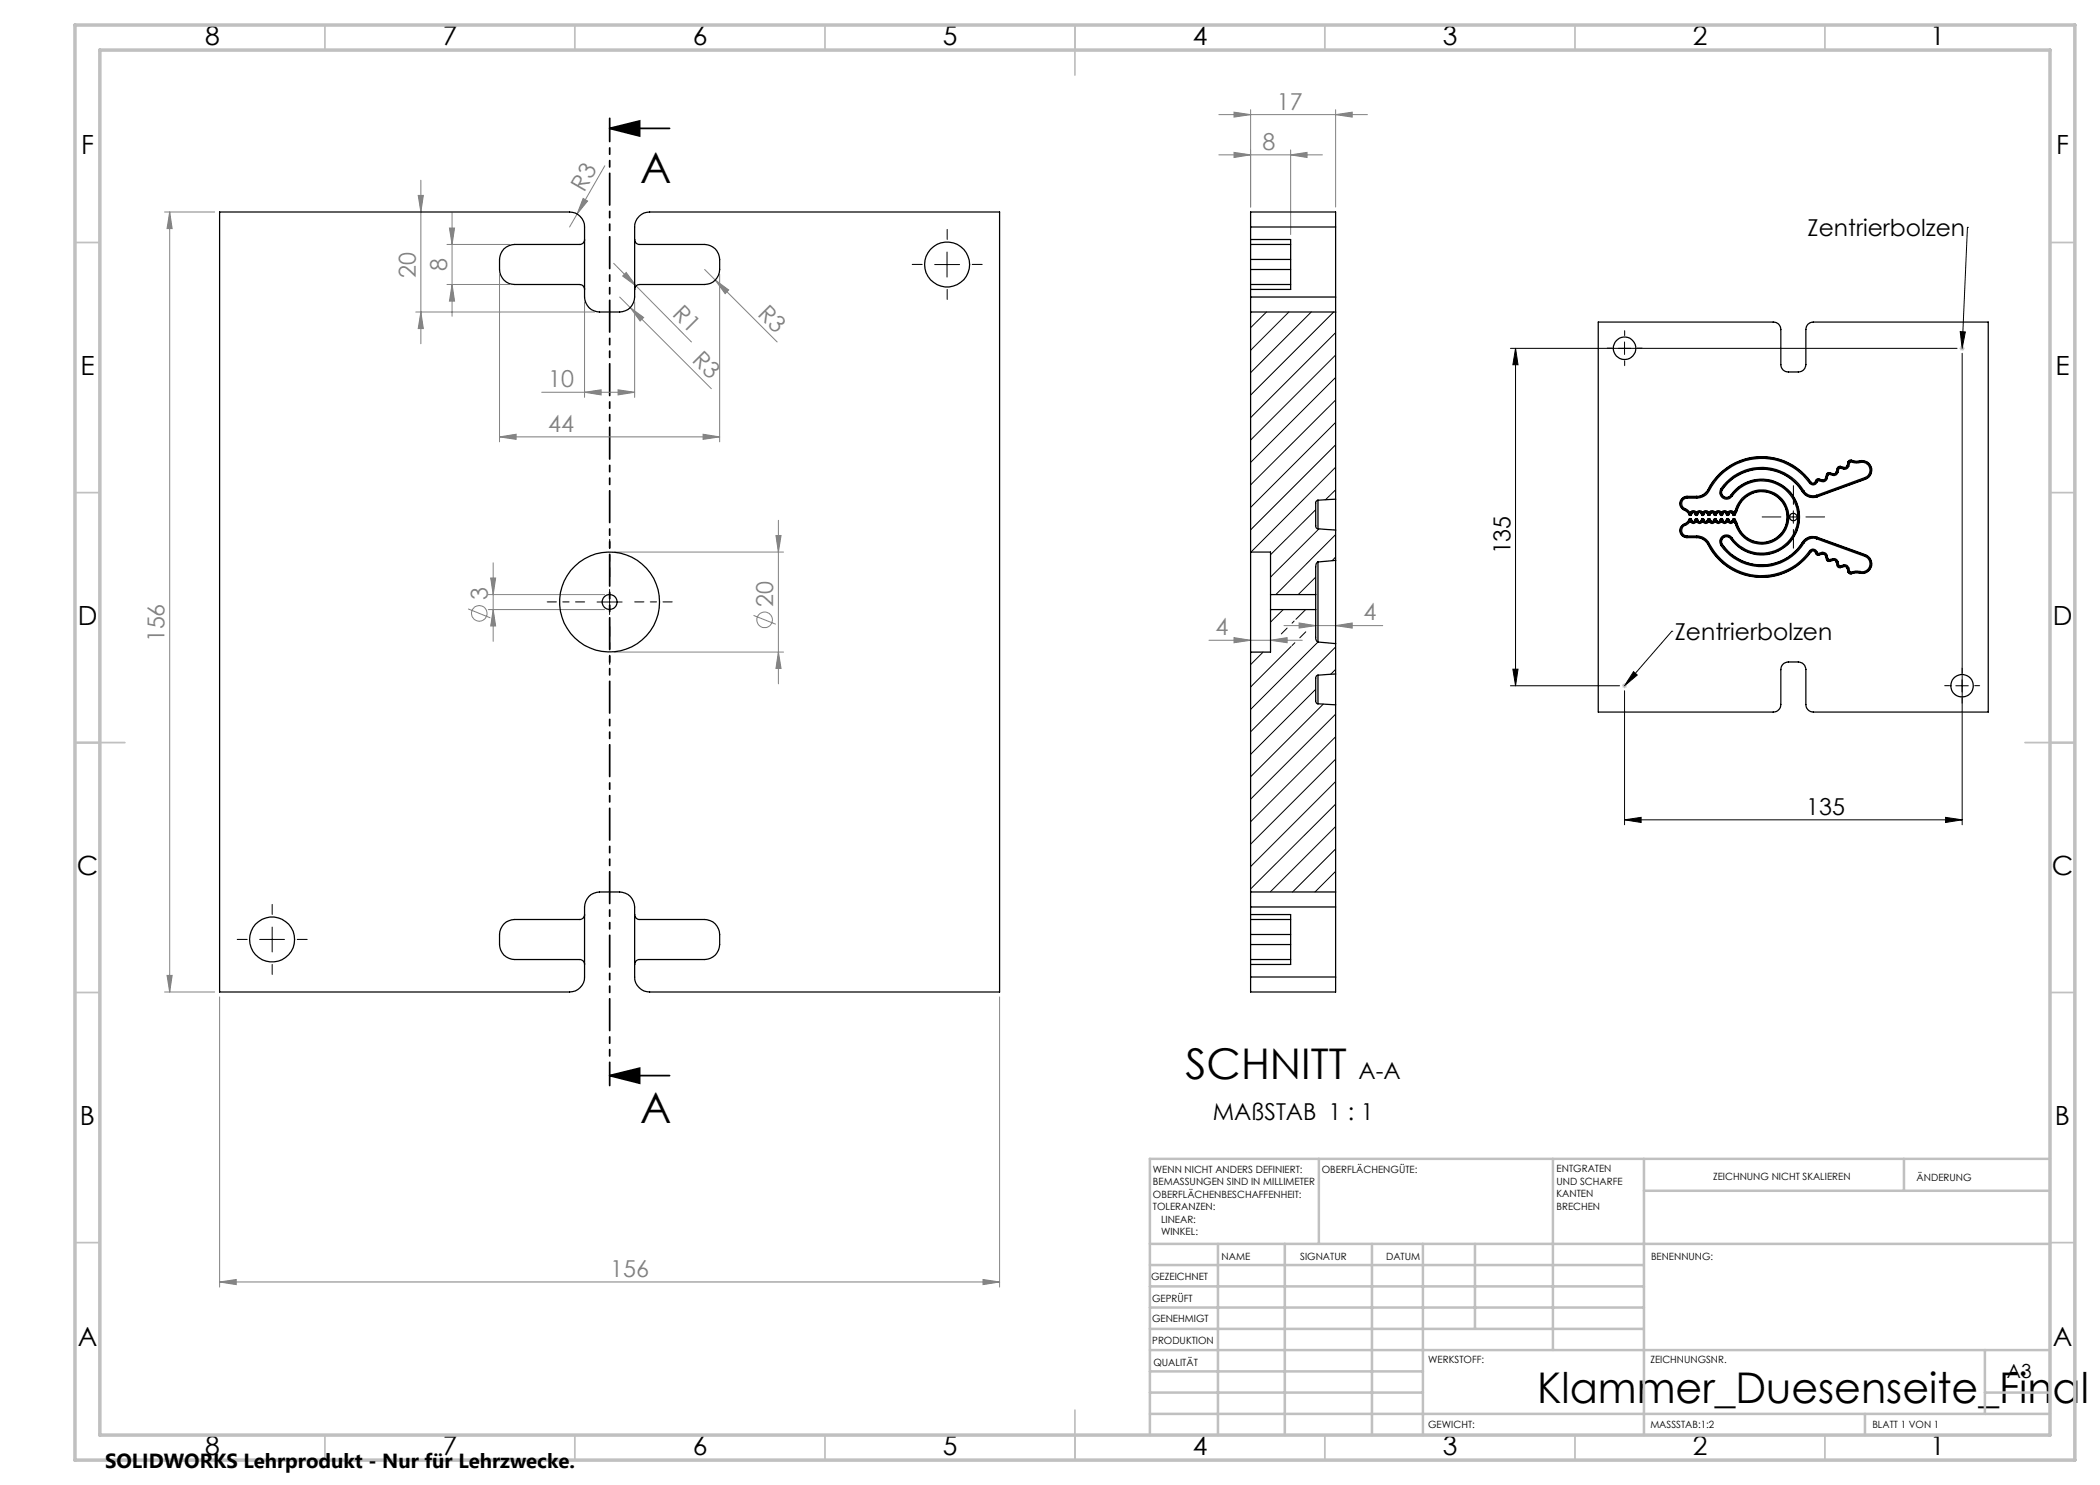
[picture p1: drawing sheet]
<svg xmlns="http://www.w3.org/2000/svg" width="420mm" height="297mm" viewBox="0 0 420 297" stroke-linecap="round" stroke-linejoin="round" font-family="sans-serif">
<g fill="none" stroke="#808080" stroke-width=".2">
<path d="M83.6 39.1h1.1l-.5 3.3zM84.2 36.1v32.7M116.6 39.7l.9 .5-2.1 2.6zM121 33.2l-5.6 9.6M243.8 22.9h29.7M243.8 31h20.7M246.8 22.4l3.3 .5-3.3 .5zM246.8 30.5l3.3 .5-3.3 .5zM250.1 21.9v19.5M258.1 31l3.3-.5v1zM258.1 30v16.9M267.1 22.9l3.3-.5v1z"/>
<path d="M267.1 21.9v19.5M32.9 42.4h10M33.9 42.4l.5 3.3h-1zM33.9 42.4v156M89.4 56.9h12.5M89.4 48.9h12.5M89.9 45.6h1l-.5 3.3zM90.4 56.9l.5 3.3h-1zM90.4 42.5v20.7M99.9 54.9v33.5M115.4 42.8l-1.5 2.6M122.7 52.7l4.5 4.5"/>
<path d="M123.9 59.4l18.4 18.3M124.5 55.2l.7-.7 2 2.7zM127.2 57.2l11.1 11.2M140.9 53.9l14.5 14.5M143.1 56l2.6 2-.7 .7zM143.9 54.9v33.5M83.1 62.4h35.8M84.2 62.4l.5 3.3h-1.1zM108.3 78.5h18.6M116.9 78.5l3.3-.5v1zM116.9 60.4v19.1M123.6 78l3.3 .5-3.3 .5z"/>
<path d="M126 61.5l2.7 2-.7 .7zM126.9 60.4v19.1M99.9 87.4l3.3-.5v1zM99.9 87.4h44M140.6 86.9l3.3 .5-3.3 .5zM97.6 118.9h23.3M98.1 115.6h1l-.5 3.3zM98.6 112.6v15.7M122.9 110.4h33.8M155.2 107.1h1l-.5 3.3zM155.7 104.1v32.7M93.6 121.8l4.5 1.8"/>
<path d="M97.6 121.9h23.3M98.6 121.9l.5 3.3h-1zM122.9 130.4h33.8M150.7 123.1l4.5 1.7M155.7 130.4l.5 3.3h-1zM241.8 128.1h18.7M246.8 127.5l3.3 .6-3.3 .4zM254.1 128.1l3.3-.6v1zM256.8 125.1h19.7M259.8 124.6l3.3 .5-3.3 .5zM267.1 125.1l3.3-.5v1zM32.9 198.4h10"/>
<path d="M33.4 195.1h1l-.5 3.3zM43.9 199.4v58M199.9 199.4v58M43.9 256.4l3.3-.5v1zM43.9 256.4h156M196.6 255.9l3.3 .5-3.3 .5z"/>
<circle cx="95.9" cy="122.7" r="1.56"/>
<circle cx="152.9" cy="124" r="1.55"/>
</g>
<g fill="none" stroke="#000" stroke-width=".2">
<path d="M186.9 52.9h5M189.4 50.4v5M393.5 45.5l-1.1 24.2M393.5 45.5h.1M302.1 69.7h89.3M303.1 69.7l.5 3.3h-1zM303.1 69.7v67.5M324.9 68.4v2.5M392 66.3l1.1 .1-.7 3.3zM392.4 70.7v94.3M121.9 117.9v5M357.4 103.4h2.5"/>
<path d="M358.7 102.2v2.5M119.4 120.4h5M302.1 137.2h21.8M302.6 133.8h1l-.5 3.4zM324.9 138.1v26.9M326.7 134.3l.7 .7-2.5 2.2zM334.4 126.3l-9.5 10.9M334.4 126.3h.1M391.2 137.2h2.5M324.9 164l3.3-.5v1zM324.9 164h67.5M389.1 163.5l3.3 .5-3.3 .5z"/>
<path d="M51.9 187.9h5M54.4 185.4v5"/>
</g>
<path d="M121.9 25.7l6-1.5v3zM121.9 25.7h12M121.9 215.1l6-1.5v3zM121.9 215.1h12" fill="none" stroke="#000" stroke-width=".35"/>
<path d="M391.9 69.7h1M392.1 69.3l.7 .7M392.4 69.1v1.1M392.8 69.3l-.7 .7M324.4 137.2h1M324.6 136.8l.7 .7M324.9 136.7v1M325.3 136.8l-.7 .7" fill="none" stroke="#c0c0c0" stroke-width=".2"/>
<g fill="none" stroke="#000" stroke-width=".2" stroke-dasharray="15.2 1.3 1.3 1.3">
<path d="M184.4 52.9h-2M189.4 47.9v-2M189.4 57.9v2M194.4 52.9h2M322.4 69.6h-1M324.9 67.1v-1M324.9 72.1v1M327.4 69.6h1M356.2 103.4h-3.8M358.7 100.9v-3.8M358.7 105.9v3.7M361.2 103.4h3.7"/>
<path d="M389.9 137.1h-1M392.4 134.6v-1M392.4 139.6v1M394.9 137.1h1M49.4 187.9h-2M54.4 182.9v-2M54.4 192.9v2M59.4 187.9h2"/>
</g>
<path d="M121.9 115.4v-7.5M116.9 120.4h-7.5M121.9 125.4v7.5M126.9 120.4h7.5" fill="none" stroke="#000" stroke-width=".2" stroke-dasharray="15.2 1.3 1.3 1.3" stroke-dashoffset="13.4"/>
<path d="M121.9 23.7v193.4" fill="none" stroke="#000" stroke-width=".35" stroke-dasharray="6.3 1.3 1.3 1.3 1.3 1.3" stroke-dashoffset="1.7"/>
<g fill="none" stroke="#c0c0c0" stroke-width=".35">
<path d="M65 5v5M115 5v5M165 5v5M215 5v10M265 5v5M315 5v5M365 5v5M15 48.5h5M410 48.5h5M15 98.5h5M410 98.5h5M15 148.5h10"/>
<path d="M405 148.5h10M15 198.5h5M410 198.5h5M15 248.5h5M410 248.5h5M65 287v5M115 287v5M165 287v5M215 282v10M265 287v5M315 287v5M365 287v5"/>
</g>
<g fill="none" stroke="#c0c0c0" stroke-width=".5">
<path d="M263.8 231.8v17M310.6 231.8v38.2M328.8 231.8v55.2M328.8 238.2h81.2M380.8 231.8v6.4M410 231.8h-180v55.2M230 248.8h180M230 257.3h98.8M230 253h98.8M243.6 248.8v38.2M257 248.8v38.2M274.4 248.8v38.2"/>
<path d="M284.6 248.8v38.2M295 248.8v17M230 265.8h98.8M230 261.5h98.8M230 278.5h54.6M230 274.3h54.6M230 270h180M397 278.5h13M397 270v12.8M230 282.8h180M373 282.8v4.2"/>
</g>
<path d="M15 5h400v287h-400zM20 10h390v277h-390z" fill="none" stroke="#c0c0c0" stroke-width=".7"/>
<g fill="#000">
<path d="M121.9 25.7l6-1.5v3zM121.9 215.1l6-1.5v3z"/>
<path d="M392 66.3l1.1 .1-.7 3.3zM326.7 134.3l.7 .7-2.5 2.2z"/>
<path d="M302.6 133.8h1l-.5 3.4zM303.1 69.7l.5 3.3h-1z"/>
<path d="M324.9 164l3.3-.5v1zM389.1 163.5l3.3 .5-3.3 .5z"/>
</g>
<g fill="#808080">
<path d="M116.6 39.7l.9 .5-2.1 2.6z"/>
<path d="M143.1 56l2.6 2-.7 .7z"/>
<path d="M258.1 31l3.3-.5v1zM246.8 30.5l3.3 .5-3.3 .5zM254.1 128.1l3.3-.6v1zM246.8 127.5l3.3 .6-3.3 .4z"/>
<path d="M43.9 256.4l3.3-.5v1zM196.6 255.9l3.3 .5-3.3 .5zM99.9 87.4l3.3-.5v1zM140.6 86.9l3.3 .5-3.3 .5zM246.8 22.4l3.3 .5-3.3 .5zM267.1 22.9l3.3-.5v1zM259.8 124.6l3.3 .5-3.3 .5zM267.1 125.1l3.3-.5v1z"/>
<path d="M116.9 78.5l3.3-.5v1zM123.6 78l3.3 .5-3.3 .5z"/>
<path d="M33.4 195.1h1l-.5 3.3zM33.9 42.4l.5 3.3h-1zM90.4 56.9l.5 3.3h-1zM89.9 45.6h1l-.5 3.3zM84.2 62.4l.5 3.3h-1.1zM83.6 39.1h1.1l-.5 3.3z"/>
<path d="M155.2 107.1h1l-.5 3.3zM155.7 130.4l.5 3.3h-1zM98.1 115.6h1l-.5 3.3zM98.6 121.9l.5 3.3h-1z"/>
<path d="M125.2 54.5l-.7 .7 2.7 2zM126 61.5l2 2.7 .7-.7z"/>
</g>
<g fill="none" stroke="#000" stroke-width=".25">
<path d="M43.9 42.4h70a3 3 0 0 1 3 3v14a3 3 0 0 0 3 3h4a3 3 0 0 0 3-3v-14a3 3 0 0 1 3-3h70v156h-70a3 3 0 0 1-3-3v-14a3 3 0 0 0-3-3h-4a3 3 0 0 0-3 3v14a3 3 0 0 1-3 3h-70zM116.9 47.9a.96 .96 0 0 1-1 1h-13a3 3 0 0 0-3 3 4.7 4.7 0 0 0 .9 4.1 2.87 2.87 0 0 0 2.1 .9h13a.96 .96 0 0 1 1 1M126.9 47.9a.96 .96 0 0 0 1 1h13a3 3 0 0 1 3 3 4.7 4.7 0 0 1-.8 4.1 2.87 2.87 0 0 1-2.2 .9h-13a.96 .96 0 0 0-1 1M250.1 59.4v3M250.1 45.4v-3h17v3M250.1 56.9v1M250.1 47.9v1M250.1 48.9v3M250.1 53.9v3M250.1 48.9h8M250.1 56.9h8M250.1 45.4v2.5"/>
<path d="M250.1 51.9v2M250.1 57.9v1.5M250.1 59.4h17M250.1 45.4h17M250.1 47.9h8v10h-8M250.1 51.9h8M250.1 53.9h8M267.1 59.4v3M267.1 45.4v14M250.1 62.4h17M250.1 62.4v48M267.1 62.4v37.4"/>
<path d="M319.7 64.4h34.9a1.45 1.45 0 0 1 1.6 1.5v7a1.45 1.45 0 0 0 1.5 1.5h2a1.51 1.51 0 0 0 1.5-1.5v-7a1.45 1.45 0 0 1 1.5-1.5h35v78h-35a1.51 1.51 0 0 1-1.5-1.5v-7a1.57 1.57 0 0 0-1.5-1.5h-2a1.51 1.51 0 0 0-1.5 1.5v7a1.51 1.51 0 0 1-1.6 1.5h-34.9zM267.1 99.8l-3.5 .2M267.1 99.8v6.2M337.4 99.3a1.44 1.44 0 0 0-1.4 1.2 1.44 1.44 0 0 0 .9 1.6M337.4 99.4a1.35 1.35 0 0 0-1.3 1.1 1.35 1.35 0 0 0 .8 1.5M337.4 99.4v.2M337.4 99.6a1.09 1.09 0 0 0-1.1 .9 1.09 1.09 0 0 0 .7 1.2M337.4 99.3v.1M337.4 99.3h1.9M337.4 99.4h1.9M337.4 99.6h1.9M339.3 99.4v.2"/>
<path d="M339.3 99.3v.1M341.6 97.9a2.56 2.56 0 0 1-2.3 1.4M341.6 97.9l.1 .1M341.7 98a2.62 2.62 0 0 1-2.4 1.4M341.7 98l.2 .1M341.9 98.1a2.79 2.79 0 0 1-2.6 1.5M344.2 97.7a1.34 1.34 0 0 0 .3 1.9 1.34 1.34 0 0 0 1.9-.3M344.2 97.7l.2 .2M344.2 97.7a9.9 9.9 0 0 1 16.6 .4M344.4 97.9a9.7 9.7 0 0 1 16.1 .4M344.4 97.9a1.1 1.1 0 0 0 .3 1.5 1.1 1.1 0 0 0 1.5-.3M344.4 97.9h.1"/>
<path d="M344.5 97.9a9.6 9.6 0 0 1 16 .5M344.5 97.9a1 1 0 0 0 .3 1.4 1 1 0 0 0 1.3-.2M346.1 99.1a7.6 7.6 0 0 1 11.3-1.4 7.6 7.6 0 0 1 0 11.3 7.6 7.6 0 0 1-11.3-1.3M346.1 99.1h.1M346.2 99.1a7.5 7.5 0 0 1 11.1-1.3 7.5 7.5 0 0 1 0 11.2 7.5 7.5 0 0 1-11.1-1.3M346.2 99.1l.2 .2M346.4 99.3a7.2 7.2 0 0 1 10.7-1.3 7.2 7.2 0 0 1 0 10.8 7.2 7.2 0 0 1-10.7-1.2M360.5 98.4a2.54 2.54 0 0 0 2.9 1M360.5 98.3a2.35 2.35 0 0 0 2.9 1M360.5 98.3v.1M360.8 98.1l-.3 .2M360.8 98.1a2.17 2.17 0 0 0 2.5 1"/>
<path d="M361.9 96.6a11.8 11.8 0 0 0-20 1.5M362.1 96.5a12 12 0 0 0-20.4 1.5M362.1 96.5l-.2 .1M362.2 96.4a12 12 0 0 0-20.6 1.5M362.2 96.4l-.1 .1M363.1 96.3a.51 .51 0 0 1-.9 .1M363.1 96.3h.1M363.1 96.1v.2M363.1 96.1l.1 .1M363.2 96.3a.59 .59 0 0 1-.5 .4 .59 .59 0 0 1-.6-.2M363.2 96.3l.2 .1M363.2 96.2h.3"/>
<path d="M363.2 96.2v.1M363.3 99.1l.1 .2M363.4 99.3v.1M363.4 96.4a.85 .85 0 0 1-.6 .6 .85 .85 0 0 1-.9-.4M363.5 96.2l-.1 .2M363.6 96.1l-.1 .1M363.6 96.1l.8 .2M363.7 95.9l-.4 .1-.1 .2M363.7 95.9l-.1 .2M363.7 95.9l.8 .2M363.7 95.8l-.4 .1-.2 .2M363.7 95.8v.1"/>
<path d="M363.7 95.8l.8 .2M364.5 96.1l-.1 .2M364.5 96v.1M365.1 95.6l-.3 .4h-.3M365.1 95.6l.1 .1M365.2 95.7a.63 .63 0 0 1-.7 .4M365.2 95.7h.2M365.3 94.9l-.2 .7M365.3 94.9h.1M365.4 94.9l.2 .1M365.4 94.9l-.2 .8M365.4 95.7a.81 .81 0 0 1-1 .6"/>
<path d="M365.6 95l-.2 .7M365.8 94.9l-.2 .1M365.8 94.9l.8 .2M365.9 94.6l-.4 .1-.1 .2M365.9 94.6l-.1 .3M365.9 94.6l.7 .2M365.9 94.5a.45 .45 0 0 0-.6 .4M365.9 94.5v.1M365.9 94.5l.7 .3M366.6 94.8v.3M366.6 94.8h.1M367.2 94.4l-.1 .2-.5 .2"/>
<path d="M367.2 94.4h.1M367.3 94.4a.63 .63 0 0 1-.7 .4M367.3 94.4l.3 .1M367.5 93.7l-.3 .7M367.5 93.7h.1M367.6 93.7h.2M367.6 93.7l-.3 .7M367.6 94.5a.81 .81 0 0 1-1 .6M367.8 93.7l-.2 .8M368 93.6l-.2 .1M368 93.6l.7 .2M368.1 93.4h-.4l-.1 .3"/>
<path d="M368.1 93.3h-.4l-.2 .4M368.1 93.4l-.1 .2M368.1 93.3v.1M368.1 93.4l.7 .2M368.1 93.3l.7 .2M368.8 93.6l-.1 .2M368.8 93.5v.1M369.4 93.1a.5 .5 0 0 1-.6 .4M369.4 93.1l.1 .1M369.5 93.2a.62 .62 0 0 1-.7 .4M369.5 93.2h.2M369.6 92.4l-.2 .7"/>
<path d="M369.6 92.4h.1M369.7 92.4l.3 .1M369.7 92.4l-.2 .8M369.7 93.2a.82 .82 0 0 1-1 .6M370 92.5l-.3 .7M370.1 92.4l-.1 .1M370.1 92.4l.5 .1M370.2 92.1l-.4 .1-.1 .2M370.2 92.1l-.1 .3M370.2 92.1l.5 .1M370.2 92a.5 .5 0 0 0-.6 .4M370.2 92v.1"/>
<path d="M370.2 92l.5 .1M370.6 92.5l.7 .1 .7-.1M370.7 92.2l.6 .2 .7-.2M370.7 92.2l-.1 .3M370.7 92.1l1.2 .1M370.7 92.1v.1M371.9 92.2a1.93 1.93 0 0 1 2.4 1.3 1.93 1.93 0 0 1-1.2 2.3M371.9 92.2h.1M372 92.2a1.85 1.85 0 0 1 2.2 1.3 1.85 1.85 0 0 1-1.1 2.3M372 92.2v.3M372 92.5a1.59 1.59 0 0 1 1.9 1.1 1.59 1.59 0 0 1-.9 1.9M373 95.5l.1 .3"/>
<path d="M373 95.5l-9.7 3.6M373.1 95.8h.1M373.1 95.8l-9.7 3.5M373.1 95.8l-9.7 3.6M250.1 110.4v20M250.1 110.4h4v8.5M254.1 118.9v3M254.1 118.9h9M263.1 118.9v3M263.6 112.4v16M263.6 100l-.5 .4v4.8l.2 .4 .3 .2M263.6 112.4l-.3 .3-.2 .7v5.5"/>
<path d="M263.6 105.8l3.5 .2M263.6 100v5.8M267.1 112.1l-3.5 .3M267.1 112.1v16.6M267.1 106v6.1M336.9 102.1l.6 .3 .2 .4M336.9 104.7a1.44 1.44 0 0 0-.9 1.6 1.44 1.44 0 0 0 1.4 1.2M336.9 104.7v.1M336.9 102l.8 .6M336.9 104.8a1.35 1.35 0 0 0-.8 1.5 1.35 1.35 0 0 0 1.3 1.2M336.9 104.8l.1 .3M336.9 102v.1"/>
<path d="M337 101.7l-.1 .3M337 101.7l1 .8M337 105.1a1.11 1.11 0 0 0-.7 1.2 1.11 1.11 0 0 0 1.1 .9M337.4 107.2v.3M337.4 107.5h1.9M337.4 107.5h.1M337.4 107.2h1.9M337.7 104.2l-.8 .6M337.7 104l-.4 .6-.4 .1M337.7 104.2l.3 .1M337.7 102.6l.2 .3M337.7 102.8l.1 .2"/>
<path d="M337.7 104l.1 .1M337.8 103l.2 .1 .3-.1M337.8 103.9l.2-.2 .3 .2M337.8 104.1l.2 .1M337.8 103.9l-.1 .1M337.8 103.9h.1M337.8 104.1l-.1 .1M337.9 102.9l.1 .1 .2-.1M337.9 103.9h.3M337.9 103.9l.1 .2M337.9 102.9l-.1 .1M337.9 103.9l-.1 .2"/>
<path d="M338 102.5l-.3 .1M338 104.3l-.4 .5-.6 .3M338 102.5l-.3 .3M338 102.7l-.1 .2M338 102.7h.1M338 104.1h.1M338 104.2v.1M338 102.5v.2M338 104.1v.1M338.1 102.5l.2 .1M338.1 104.1v.2M338.1 102.7l.1 .2"/>
<path d="M338.1 102.5v.2M338.1 104.3h.1M338.1 102.4l.2 .1M338.1 102.4a.6 .6 0 0 1 1.1 0M338.1 104.3a.57 .57 0 0 0 .6 .4 .57 .57 0 0 0 .5-.4M338.1 102.4v.1M338.2 103.9l-.1 .2M338.2 103.9l.1 .3M338.2 102.9l.1 .1M338.3 103.9h-.1M338.3 103.9l.2 .3M338.3 104.2a.34 .34 0 0 0 .4 .3 .34 .34 0 0 0 .3-.3"/>
<path d="M338.3 102.5a.37 .37 0 0 1 .7 0M338.3 104.2l-.2 .1M338.3 102.5v.1M338.3 104.2h.1M338.3 102.6l-.1 .3M338.3 102.5l.2 .1M338.5 104.2l.1 .1 .3-.1M338.5 102.6l.1-.1 .3 .1M338.5 104.2h-.2M338.5 102.6l-.2 .4M338.9 104.2h.1M338.9 102.6l.2 .4"/>
<path d="M339 104.2l.2 .1M339 102.5l.2 .4M339 102.5l-.1 .1M339.1 103.9l.1-.2 .3 .2M339.1 103l.2 .1 .2-.1M339.1 103.9l-.2 .3M339.1 103.9h.1M339.2 103.9h.2M339.2 102.9l.1 .1 .1-.1M339.2 103.9l.1 .3M339.2 103.9l-.2 .3M339.2 102.9l-.1 .1"/>
<path d="M339.2 102.4l-.2 .1M339.2 102.4l.1 .3M339.3 102.7l-.1 .2M339.3 102.7l.1 .2M339.3 104.2l-.1 .1M339.3 104.2l.1 .1M339.3 107.5a2.62 2.62 0 0 1 2.4 1.4M339.3 107.5a2.69 2.69 0 0 1 2.3 1.4M339.3 107.2v.3M339.3 107.2a2.79 2.79 0 0 1 2.6 1.6M339.3 107.5h.1M339.4 102.4l.2 .1"/>
<path d="M339.4 102.4a.6 .6 0 0 1 1 0M339.4 104.3a.57 .57 0 0 0 .5 .4 .57 .57 0 0 0 .5-.4M339.4 102.4l-.1 .3M339.4 103.9l-.1 .3M339.4 103.9l.2 .3M339.4 102.9l.1 .1M339.5 103.9h-.1M339.5 103.9l.2 .3M339.6 104.2a.32 .32 0 0 0 .3 .3 .32 .32 0 0 0 .3-.3M339.6 102.5a.34 .34 0 0 1 .6 0M339.6 104.2l-.2 .1M339.6 102.5l-.2 .4"/>
<path d="M339.6 102.5l.1 .1M339.7 104.2l.1 .1 .3-.1M339.7 102.6l.1-.1 .3 .1M339.7 104.2h-.1M339.7 102.6l-.2 .4M340.1 102.6l.2 .4M340.1 104.2h.1M340.2 104.2l.2 .1M340.2 102.5l.2 .4M340.2 102.5l-.1 .1M340.3 103.9l.2-.2 .2 .2M340.3 103l.2 .1 .2-.1"/>
<path d="M340.3 103.9h.1M340.3 103.9l-.2 .3M340.4 103.9h.3M340.4 102.9l.1 .1 .2-.1M340.4 103.9l.1 .3M340.4 103.9l-.2 .3M340.4 102.9l-.1 .1M340.4 102.4l-.2 .1M340.4 102.4l.1 .3M340.5 102.7l-.1 .2M340.5 102.7l.2 .2M340.5 104.2l.1 .1"/>
<path d="M340.5 104.2l-.1 .1M340.6 102.4l.3 .1M340.6 102.4a.6 .6 0 0 1 1.1 0M340.6 104.3a.57 .57 0 0 0 .6 .4 .57 .57 0 0 0 .5-.4M340.6 102.4l-.1 .3M340.7 103.9l-.2 .3M340.7 103.9l.2 .3M340.7 102.9v.1M340.7 103.9h.1M340.9 104.2a.32 .32 0 0 0 .3 .3 .32 .32 0 0 0 .3-.3M340.9 102.5a.34 .34 0 0 1 .6 0M340.9 104.2l-.3 .1"/>
<path d="M340.9 102.5l-.2 .4M340.9 102.5v.1M340.9 104.2l.2 .1 .3-.1M340.9 102.6l.2-.1 .3 .1M340.9 104.2h.1M340.9 102.6l-.2 .4M341.4 102.6l.2 .4M341.4 104.2h.1M341.5 104.2l.2 .1M341.5 102.5l.2 .4M341.5 102.5l-.1 .1M341.6 103.9l.1-.2 .3 .2"/>
<path d="M341.6 103l.2 .1 .2-.1M341.6 103.9h.1M341.6 103.9l-.2 .3M341.6 108.9a12.1 12.1 0 0 0 20.6 1.5M341.7 103.9h.2M341.7 102.9v.1l.2-.1M341.7 108.9a12 12 0 0 0 20.4 1.4M341.7 103.9l.1 .3M341.7 103.9l-.2 .3M341.7 102.9l-.1 .1M341.7 108.9h-.1M341.7 102.4l-.2 .1"/>
<path d="M341.7 102.4l.1 .3M341.8 102.7l-.1 .2M341.8 102.7l.1 .2M341.8 104.2l.1 .1M341.8 104.2l-.1 .1M341.9 102.4l.2 .1M341.9 102.4a.6 .6 0 0 1 1 0M341.9 108.8a11.7 11.7 0 0 0 20 1.4M341.9 108.8l-.2 .1M341.9 104.3a.57 .57 0 0 0 .5 .4 .57 .57 0 0 0 .5-.4M341.9 102.4l-.1 .3M341.9 103.9l-.1 .3"/>
<path d="M341.9 103.9l.2 .3M341.9 102.9l.1 .1M342 103.9h-.1M342 103.9l.2 .3M342.1 104.2a.32 .32 0 0 0 .3 .3 .32 .32 0 0 0 .3-.3M342.1 102.5a.34 .34 0 0 1 .6 0M342.1 104.2l-.2 .1M342.1 102.5l-.2 .4M342.1 102.5l.1 .1M342.2 104.2l.1 .1 .4-.1M342.2 102.6l.1-.1 .4 .1M342.2 104.2h-.1"/>
<path d="M342.2 102.6l-.2 .4M342.7 102.6l.1 .4M342.7 104.2h.1M342.7 104.2l.2 .1M342.7 102.5l.2 .4M342.7 102.5v.1M342.8 103.9l.2-.2 .3 .2M342.8 103l.2 .1 .3-.1M342.8 103.9h.1M342.8 103.9l-.1 .3M342.9 103.9h.3M342.9 102.9l.1 .1 .2-.1"/>
<path d="M342.9 103.9l.1 .3M342.9 103.9l-.2 .3M342.9 102.9l-.1 .1M342.9 102.4l-.2 .1M342.9 102.4l.1 .3M343 102.7l-.1 .2M343 102.7l.2 .2M343 104.2l-.1 .1M343 104.2l.1 .1M343.1 102.4l.3 .1M343.1 102.4a.6 .6 0 0 1 1.1 0M343.1 104.3a.57 .57 0 0 0 .6 .4 .57 .57 0 0 0 .5-.4"/>
<path d="M343.1 102.4l-.1 .3M343.2 103.9l-.2 .3M343.2 103.9l.2 .3M343.2 102.9l.1 .1M343.3 103.9h-.1M343.3 103.9l.1 .3M343.4 104.2a.32 .32 0 0 0 .3 .3 .32 .32 0 0 0 .3-.3M343.4 102.5a.34 .34 0 0 1 .6 0M343.4 104.2l-.3 .1M343.4 102.5l-.2 .4M343.4 102.5v.1M343.4 104.2l.2 .1 .3-.1"/>
<path d="M343.4 102.6l.2-.1 .3 .1M343.4 104.2h.1M343.4 102.6l-.1 .4M343.9 102.6l.2 .4M343.9 104.2h.1M344 104.2l.2 .1M344 102.5l.1 .4M344 102.5l-.1 .1M344.1 103.9l.1-.2 .3 .2M344.1 103l.2 .1 .2-.1M344.1 103.9l-.2 .3M344.1 103.9h.1"/>
<path d="M344.1 103.9h.3M344.1 102.9l.1 .1 .2-.1M344.1 103.9l.2 .3M344.1 103.9l-.1 .3M344.1 102.9v.1M344.2 102.4l-.2 .1M344.2 102.4l.1 .3M344.3 102.7l-.2 .2M344.3 102.7l.1 .2M344.3 104.2l.1 .1M344.3 104.2l-.1 .1M344.4 102.4l.2 .1"/>
<path d="M344.4 102.4a.6 .6 0 0 1 1 0M344.4 104.3a.57 .57 0 0 0 .5 .4 .57 .57 0 0 0 .5-.4M344.4 102.4l-.1 .3M344.4 103.9l-.1 .3M344.4 108.9l-.2 .2M344.4 103.9l.2 .3M344.4 102.9l.1 .1M344.5 108.9h-.1M344.5 103.9h-.1M344.5 103.9l.2 .3M344.6 102.5a.37 .37 0 0 1 .6 0M344.6 104.2a.34 .34 0 0 0 .3 .3 .34 .34 0 0 0 .3-.3"/>
<path d="M344.6 104.2l-.2 .1M344.6 102.5l-.2 .4M344.6 102.5l.1 .1M344.7 102.6l.1-.1 .3 .1M344.7 104.2l.1 .1 .3-.1M344.7 104.2h-.1M344.7 102.6l-.2 .4M345.1 102.6l.2 .4M345.1 104.2h.1M345.2 104.2l.2 .1M345.2 102.5l.2 .4M345.2 102.5l-.1 .1"/>
<path d="M345.3 103.9l.2-.2 .3 .2M345.3 103l.2 .1 .3-.1M345.3 103.9l-.2 .3M345.3 103.9h.1M345.4 103.9h.3M345.4 102.9l.1 .1 .2-.1M345.4 103.9l.1 .3M345.4 103.9l-.2 .3M345.4 102.9l-.1 .1M345.4 102.4l-.2 .1M345.4 102.4l.1 .3M345.5 102.7l-.1 .2"/>
<path d="M345.5 102.7l.2 .2M345.5 104.2l-.1 .1M345.5 104.2l.2 .1M345.7 102.4l.2 .1M345.7 102.4a.6 .6 0 0 1 1 0M345.7 104.3a.57 .57 0 0 0 .5 .4 .57 .57 0 0 0 .5-.4M345.7 102.4l-.2 .3M345.7 103.9l-.2 .3M345.7 103.9l.2 .3M345.7 102.9l.1 .1M345.8 103.9h-.1M345.8 103.9l.1 .3"/>
<path d="M345.9 102.5a.34 .34 0 0 1 .6 0M345.9 104.2a.32 .32 0 0 0 .3 .3 .32 .32 0 0 0 .3-.3M345.9 104.2l-.2 .1M345.9 102.5l-.2 .4M345.9 102.5v.1M345.9 102.6l.2-.1 .3 .1M345.9 104.2l.2 .1 .3-.1M345.9 104.2h.1M345.9 102.6l-.1 .4M346.1 107.7a1.01 1.01 0 0 0-1.4-.2 1.01 1.01 0 0 0-.2 1.4M346.2 107.7a1.09 1.09 0 0 0-1.5-.3 1.09 1.09 0 0 0-.3 1.5M346.2 107.7h-.1"/>
<path d="M346.4 107.6a1.34 1.34 0 0 0-1.9-.4 1.34 1.34 0 0 0-.3 1.9M346.4 107.6l-.2 .1M346.4 104.2h.1M346.4 102.6l.2 .4M346.5 104.2l.2 .1M346.5 102.5l.1 .4M346.5 102.5l-.1 .1M346.6 103.9l.1-.2 .3 .2M346.6 103l.2 .1 .2-.1M346.6 103.9h.1M346.6 103.9l-.2 .3M346.6 103.9h.3"/>
<path d="M346.6 102.9l.1 .1 .2-.1M346.6 103.9l.2 .3M346.6 103.9l-.1 .3M346.6 102.9v.1M346.7 102.4l-.2 .1M346.7 102.4l.1 .3M346.8 102.7l-.2 .2M346.8 102.7l.1 .2M346.8 104.2l.2 .4M346.8 104.2l-.1 .1M346.9 103.9l-.1 .3M346.9 103.9l.3 .6"/>
<path d="M346.9 102.9l.1 .1M347 102.2l.2 .1M347 104.6l.1 .3M347 102.2l-.2 .5M347 103.9h-.1M347 103.9l.3 .6M347.1 101.9l-.1 .3M347.1 101.9h.3M347.1 101.9a5.4 5.4 0 0 1 8.4-2.9 5.4 5.4 0 0 1 0 8.8 5.4 5.4 0 0 1-8.4-2.9M347.2 104.5l.2 .4M347.2 104.5l-.2 .1M347.2 102.3l-.3 .6"/>
<path d="M347.2 102.3l.1 .1M347.3 104.5l.2 .3M347.3 104.5h-.1M347.3 102.4l-.3 .6M347.4 101.9a5.2 5.2 0 0 1 7.9-2.7 5.2 5.2 0 0 1 0 8.4 5.2 5.2 0 0 1-7.9-2.7M347.4 101.9l-.2 .4M347.4 104.9h-.3M347.4 101.9h.1M347.5 101.9a5.1 5.1 0 0 1 7.8-2.6 5.1 5.1 0 0 1 0 8.2 5.1 5.1 0 0 1-7.8-2.7M347.5 101.9l-.2 .5M347.5 104.8l-.1 .1M360.5 108.5a9.6 9.6 0 0 1-16 .4"/>
<path d="M360.5 108.5h.1M360.5 108.5a9.7 9.7 0 0 1-16.1 .4M360.5 108.5l.3 .2M360.8 108.7a9.9 9.9 0 0 1-16.6 .4M361.9 110.2a.87 .87 0 0 1 1.5 .3M361.9 110.2l.2 .1M362.1 110.3a.61 .61 0 0 1 1.1 .2M362.1 110.3l.1 .1M362.2 110.4a.49 .49 0 0 1 .5-.2 .49 .49 0 0 1 .4 .3M363.1 110.5v.2M363.1 110.5h.1M363.1 110.7a.5 .5 0 0 0 .6 .3"/>
<path d="M363.2 110.5v.1M363.2 110.6l.2 .3h.3M363.2 110.6l-.1 .1M363.3 107.8a2.21 2.21 0 0 0-2.5 .9M363.3 107.8l9.7 3.5M363.4 107.5a2.46 2.46 0 0 0-2.9 1M363.4 107.5l-.1 .3M363.4 107.5l9.7 3.6M363.4 107.5a2.43 2.43 0 0 0-2.9 1M363.4 110.5h-.2M363.4 107.5l9.7 3.4M363.4 107.5h.1"/>
<path d="M363.4 110.5l.1 .1M363.5 110.6l.1 .1M363.5 110.6h-.3M363.6 110.7l.1 .2M363.7 110.9v.1M364.4 110.5a.88 .88 0 0 1 1 .6M364.4 110.5l.1 .2M364.4 110.5l-.8 .2M364.5 110.7a.63 .63 0 0 1 .7 .5M364.5 110.7v.1M364.5 110.7l-.8 .2M364.5 110.8l.3 .1 .3 .3"/>
<path d="M364.5 110.8l-.8 .2M365.1 111.2l.2 .7M365.2 111.2l.2 .7M365.2 111.2h-.1M365.3 111.9l.1 .3 .5 .1M365.4 111.9l.1 .2 .4 .1M365.4 111.9h-.1M365.4 111.1l-.2 .1M365.4 111.1l.2 .7M365.6 111.8l.2 .1M365.6 111.8l-.2 .1M365.8 111.9l.1 .3"/>
<path d="M365.9 112.2v.1M366.6 111.8v.2M366.6 111.8a.82 .82 0 0 1 1 .5M366.6 111.8l-.8 .1M366.6 112a.63 .63 0 0 1 .7 .4M366.6 112l-.7 .2M366.6 112v.1M366.6 112.1a.45 .45 0 0 1 .6 .3M366.6 112.1l-.7 .2M367.2 112.4l.3 .8M367.3 112.4l.3 .7M367.3 112.4h-.1"/>
<path d="M367.5 113.2l.2 .3h.4M367.6 113.1l.1 .2 .4 .1M367.6 113.1l-.1 .1M367.6 112.3l-.3 .1M367.6 112.3l.2 .8M367.8 113.1h-.2M367.8 113.1l.2 .1M368 113.2l.1 .2M368.1 113.4v.1M368.7 113a.81 .81 0 0 1 1 .6M368.7 113l.1 .2M368.7 113l-.7 .2"/>
<path d="M368.8 113.2a.62 .62 0 0 1 .7 .5M368.8 113.3l.5 .1 .1 .3M368.8 113.2v.1M368.8 113.2l-.7 .2M368.8 113.3l-.7 .2M369.4 113.7l.2 .7M369.4 113.7h.1M369.5 113.7l.2 .7M369.6 114.4a.5 .5 0 0 0 .6 .4M369.6 114.4h.1M369.7 114.4l.2 .2 .3 .1M369.7 113.6l-.2 .1"/>
<path d="M369.7 113.6l.3 .7M370 114.3l-.3 .1M370 114.3l.1 .1M370.1 114.4l.1 .3M370.2 114.7v.1M370.6 114.3l.1 .3M370.6 114.3l-.5 .1M370.7 114.6h.1M370.7 114.6l-.5 .1M370.7 114.6h1.2M370.7 114.6l-.5 .2M372 114.5l-1.3 .1"/>
<path d="M372 114.5l-.1 .1M372 114.3h-1.4M372 114.3v.2M373 111.3a1.59 1.59 0 0 1 .9 1.9 1.59 1.59 0 0 1-1.9 1.1M373.1 111.1a1.83 1.83 0 0 1 1.1 2.2 1.83 1.83 0 0 1-2.2 1.2M373.1 111.1l-.1 .2M373.1 110.9a1.94 1.94 0 0 1 1.2 2.5 1.94 1.94 0 0 1-2.4 1.2M373.1 110.9v.2M250.1 130.4v48M254.1 121.9v8.5h-4M254.1 121.9h9M263.1 121.9v5.5a.9 .9 0 0 0 .5 1"/>
<path d="M263.6 128.4l3.5 .3M263.6 135l-.3 .1-.2 .5v4.7l.2 .3 .3 .2M263.6 135v5.8M267.1 134.8v6.2M267.1 134.8l-3.5 .2M267.1 128.7v6.1M263.6 140.8l3.5 .2M267.1 141v37.4M250.1 178.4v3M250.1 178.4h17M267.1 178.4v3M116.9 182.9a.96 .96 0 0 1-1 1h-13a3 3 0 0 0-3 3 4.8 4.8 0 0 0 .9 4.1 3.3 3.3 0 0 0 2.1 .9h13a.96 .96 0 0 1 1 1"/>
<path d="M126.9 182.9a.96 .96 0 0 0 1 1h13a3 3 0 0 1 3 3 4.8 4.8 0 0 1-.8 4.1 3.3 3.3 0 0 1-2.2 .9h-13a.96 .96 0 0 0-1 1M250.1 195.4v3h17v-3M250.1 182.9v1M250.1 191.9v1M250.1 183.9v3M250.1 188.9v3M250.1 191.9h8M250.1 183.9h8M250.1 181.4v1.5M250.1 186.9v2M250.1 192.9v2.5M250.1 181.4h17"/>
<path d="M250.1 182.9h8v10h-8M250.1 195.4h17M250.1 186.9h8M250.1 188.9h8M267.1 181.4v14"/>
<circle cx="189.4" cy="52.9" r="4.5"/>
<circle cx="324.9" cy="69.6" r="2.26"/>
<circle cx="358.7" cy="103.4" r=".74"/>
<circle cx="121.9" cy="120.4" r="10"/>
<circle cx="121.9" cy="120.4" r="1.51"/>
<circle cx="392.4" cy="137.2" r="2.25"/>
<circle cx="54.4" cy="187.9" r="4.5"/>
</g>
<g fill="none" stroke="#000" stroke-width=".2">
<path d="M253.3 62.4l-3.2 3.1M257.8 62.4l-7.7 7.7M262.3 62.4l-12.2 12.1M266.7 62.4l-16.6 16.6M267.1 66.5l-17 17M267.1 71l-17 17M267.1 75.5l-17 17M267.1 80l-17 17M267.1 84.5l-17 17M267.1 89l-17 17M267.1 93.4l-16.9 17M267.1 98l-2 1.9"/>
<path d="M263.1 101.9l-9 9M263.1 115.4l-3.5 3.5M263.8 105.8l-9.7 9.6M267.1 106.9l-11.9 12M267.1 111.4l-.7 .7M252.6 130.4l-2.5 2.5M256.6 121.9l-2.5 2.5M257.4 125.6l-1.1 1.2M258.2 129.3l-8.1 8.1M258.8 124.2l-.4 .4M259 128.5l-.6 .6M261.1 121.9l-1.9 2"/>
<path d="M261.2 126.4l-1.2 1.2M263.1 137.9l-13 13M263.6 128.4l-13.5 13.5M267.1 129.4l-17 17M267.1 133.9l-1 1M264.7 140.8l-14.6 14.6M267.1 142.8l-17 17M267.1 147.4l-17 17M267.1 151.8l-17 17M267.1 156.3l-17 17M267.1 160.8l-17 17M267.1 165.3l-13.1 13.1"/>
<path d="M267.1 169.8l-8.6 8.6M267.1 174.3l-4.1 4.1"/>
</g>
<g font-size="8.5">
<text x="128" y="36.7">A</text>
<text x="237.1" y="215.7">SCHNITT</text>
<text x="128" y="224.7">A</text>
<text x="307.4" y="280.6">Klammer_Duesenseite_Final</text>
</g>
<g font-size="5.3">
<text x="41" y="9">8</text>
<text x="88.5" y="9">7</text>
<text x="138.5" y="9">6</text>
<text x="188.5" y="9">5</text>
<text x="238.5" y="9">4</text>
<text x="288.5" y="9">3</text>
<text x="338.5" y="9">2</text>
<text x="386" y="9">1</text>
<text x="16.2" y="30.8">F</text>
<text x="411.2" y="30.8">F</text>
<text x="16.1" y="75">E</text>
<text x="411.1" y="75">E</text>
<text x="15.5" y="125">D</text>
<text x="410.5" y="125">D</text>
<text x="15.4" y="175">C</text>
<text x="410.4" y="175">C</text>
<text x="16" y="225">B</text>
<text x="411" y="225">B</text>
<text x="15.5" y="269.3">A</text>
<text x="410.5" y="269.3">A</text>
<text x="41" y="291">8</text>
<text x="88.5" y="291">7</text>
<text x="138.5" y="291">6</text>
<text x="188.5" y="291">5</text>
<text x="238.5" y="291">4</text>
<text x="288.5" y="291">3</text>
<text x="338.5" y="291">2</text>
<text x="386" y="291">1</text>
</g>
<g font-size="4.7" fill="#808080">
<text x="255.4" y="21.9">17</text>
<text x="252.5" y="30">8</text>
<text x="116.8" y="38.5" transform="rotate(-60 116.8 38.5)">R3</text>
<text x="83.2" y="55.6" transform="rotate(-90 83.2 55.6)">20</text>
<text x="89.4" y="54.3" transform="rotate(-90 89.4 54.3)">8</text>
<text x="134.3" y="62.9" transform="rotate(45 134.3 62.9)">R1</text>
<text x="151.4" y="63" transform="rotate(45 151.4 63)">R3</text>
<text x="109.7" y="77.4">10</text>
<text x="138.2" y="72.3" transform="rotate(45 138.2 72.3)">R3</text>
<text x="109.7" y="86.3">44</text>
<text x="97.6" y="120.1" transform="rotate(-90 97.6 120.1)">3</text>
<text x="154.6" y="121.4" transform="rotate(-90 154.6 121.4)">20</text>
<text x="272.7" y="124.1">4</text>
<text x="32.9" y="128.5" transform="rotate(-90 32.9 128.5)">156</text>
<text x="243.1" y="127">4</text>
<text x="122.1" y="255.4">156</text>
</g>
<g font-size="4.7">
<text x="361.5" y="47.2">Zentrierbolzen</text>
<text x="302.1" y="110.9" transform="rotate(-90 302.1 110.9)">135</text>
<text x="335" y="127.9">Zentrierbolzen</text>
<text x="361.3" y="162.9">135</text>
<text x="271.7" y="215.7">A-A</text>
<text x="242.6" y="223.9">MAßSTAB 1 : 1</text>
</g>
<text font-size="4.1" x="21" y="293.7">SOLIDWORKS Lehrprodukt - Nur für Lehrzwecke.</text>
<text font-size="3.9" x="401.4" y="275.6">A3</text>
<g font-size="2">
<text x="230.6" y="234.6">WENN NICHT ANDERS DEFINIERT:</text>
<text x="230.6" y="237.1">BEMASSUNGEN SIND IN MILLIMETER</text>
<text x="230.6" y="239.6">OBERFLÄCHENBESCHAFFENHEIT:</text>
<text x="264.4" y="234.6">OBERFLÄCHENGÜTE:</text>
<text x="311.3" y="234.5">ENTGRATEN</text>
<text x="311.3" y="237">UND SCHARFE</text>
<text x="311.3" y="239.5">KANTEN</text>
<text x="342.6" y="236">ZEICHNUNG NICHT SKALIEREN</text>
<text x="383.3" y="236.2">ÄNDERUNG</text>
<text x="230.6" y="242.1">TOLERANZEN:</text>
<text x="232.2" y="244.6">LINEAR:</text>
<text x="311.3" y="242">BRECHEN</text>
<text x="232.2" y="247.1">WINKEL:</text>
<text x="244.3" y="252">NAME</text>
<text x="260" y="251.9">SIGNATUR</text>
<text x="277.2" y="251.9">DATUM</text>
<text x="330.2" y="251.9">BENENNUNG:</text>
<text x="230.2" y="256.1">GEZEICHNET</text>
<text x="230.4" y="260.3">GEPRÜFT</text>
<text x="230.4" y="264.4">GENEHMIGT</text>
<text x="230.5" y="268.8">PRODUKTION</text>
<text x="230.7" y="273.1">QUALITÄT</text>
<text x="285.6" y="272.5">WERKSTOFF:</text>
<text x="330.1" y="272.5">ZEICHNUNGSNR.</text>
<text x="285.6" y="285.5">GEWICHT:</text>
<text x="330.1" y="285.6">MASSSTAB:1:2</text>
<text x="374.5" y="285.6">BLATT 1 VON 1</text>
</g>
</svg>
